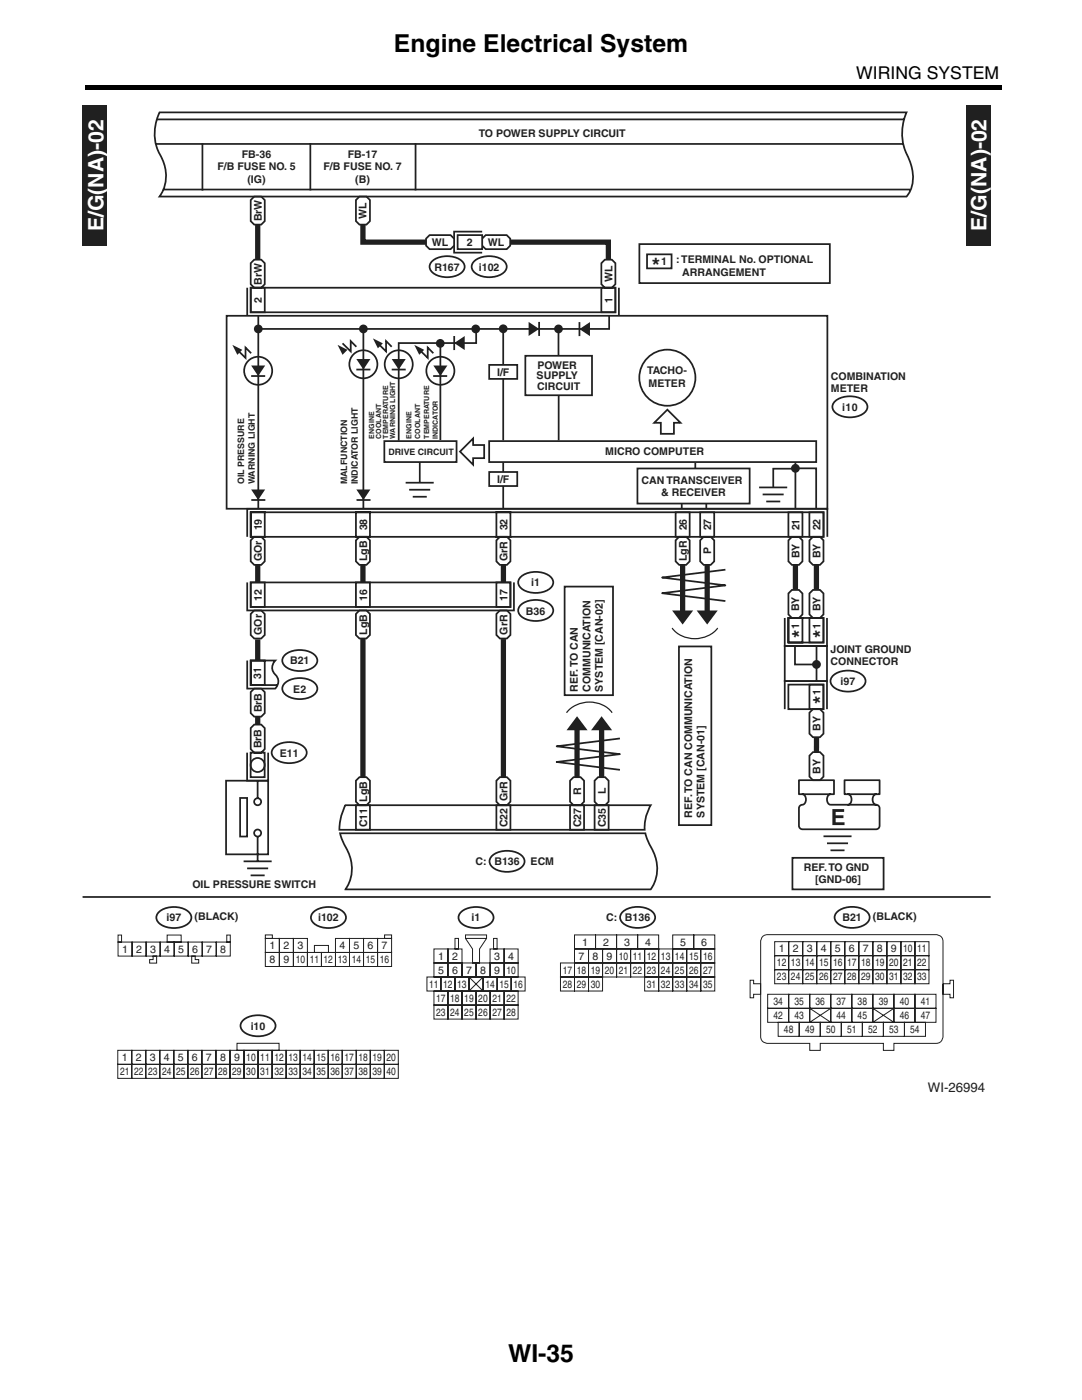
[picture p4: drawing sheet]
<svg xmlns="http://www.w3.org/2000/svg" width="216mm" height="279mm" viewBox="0 0 216 279" stroke-linecap="round" stroke-linejoin="round" font-family="sans-serif">
<path d="M17 17h183v.8h-183z" fill="#000"/>
<g fill="#231f20">
<path d="M16.5 21h4.9v28h-4.9z"/>
<path d="M192.8 21h4.9v28h-4.9z"/>
</g>
<g fill="none" stroke="#231f20" stroke-width=".35">
<path d="M31.1 28.7h149.2M31.8 22.4h149.1a10.3 10.3 0 0 0 .1 8.4 8 8 0 0 1 .5 7.7l-.6 .7h-149.1a7.5 7.5 0 0 0 .1-8.4 9.4 9.4 0 0 1-.1-8.4zM32.5 37.8h149.1M40.4 28.8v9.1M50 39.9l.7-.7h1.4l.7 .7v4.2l-.7 .7h-1.4l-.7-.7zM61.9 28.7v9.1M71.7 39.2h1.4l.7 .7v4.2l-.7 .7h-1.4l-.7-.7v-4.2zM82.9 28.7v9.1M180.5 23.8h-149.1M49.3 57.4v5.6M50 52.5l.7-.7h1.4l.7 .7v4.2l-.7 .7h-1.4l-.7-.7zM50 57.4h72.8v4.9h-72.8z"/>
<path d="M50 57.4h2.8v4.9h-2.8zM120 57.4h2.8v4.9h-2.8zM120.7 51.8h1.4l.7 .7v4.2l-.7 .7h-1.4l-.7-.7v-4.2zM123.5 57.4v5.6M49.3 107.2v-5.6h115.8v5.6M50 116.3h2.8v4.9h-2.8zM50 102.3h2.8v4.9h-2.8zM50 102.3h114.4v4.9h-114.4zM50 107.9l.7-.7h1.4l.7 .7v4.2l-.7 .7h-1.4l-.7-.7zM71 116.3h2.8v4.9h-2.8zM71 107.9l.7-.7h1.4l.7 .7v4.2l-.7 .7h-1.4l-.7-.7zM71 102.3h2.8v4.9h-2.8z"/>
<path d="M99.1 116.3h2.8v4.9h-2.8zM99.1 107.9l.7-.7h1.4l.7 .7v4.2l-.7 .7h-1.4l-.7-.7zM99.1 102.3h2.8v4.9h-2.8zM103.8 115.3a4.8 4.8 0 0 1 6.3 0 1.63 1.63 0 0 1-1 2.6 4.9 4.9 0 0 1-5.3-.7 1.38 1.38 0 0 1 0-1.9zM49.3 131.9v5.6h5.6l.1-.2a1.92 1.92 0 0 0-.1-2.6 1.94 1.94 0 0 1 0-2.8h-4.9v4.9h5.3M50 122.6l.7-.7h1.4l.7 .7v4.2l-.7 .7h-1.4l-.7-.7zM50 138.2l.7-.7h1.4l.7 .7v4.2l-.7 .7h-1.4l-.7-.7zM50 131.9h2.8v4.9h-2.8zM56.7 136.5a4.8 4.8 0 0 1 6.3 0 1.63 1.63 0 0 1-1 2.6 4.9 4.9 0 0 1-5.3-.7 1.38 1.38 0 0 1 0-1.9zM56.7 130.9a4.8 4.8 0 0 1 6.3 0 1.63 1.63 0 0 1-1 2.6 4.9 4.9 0 0 1-5.3-.7 1.38 1.38 0 0 1 0-1.9zM71 122.6l.7-.7h1.4l.7 .7v4.2l-.7 .7h-1.4l-.7-.7zM99.1 122.6l.7-.7h1.4l.7 .7v4.2l-.7 .7h-1.4l-.7-.7z"/>
<path d="M103.8 120.9a4.8 4.8 0 0 1 6.3 0 1.63 1.63 0 0 1-1 2.6 4.9 4.9 0 0 1-5.3-.7 1.38 1.38 0 0 1 0-1.9zM71.7 155.1h1.4l.7 .7v4.2l-.7 .7h-1.4l-.7-.7v-4.2zM99.8 155.1h1.4l.7 .7v4.2l-.7 .7h-1.4l-.7-.7v-4.2zM113.8 155.8l.7-.7h1.4l.7 .7v4.2l-.7 .7h-1.4l-.7-.7zM119.4 155.1h1.4l.7 .7v4.2l-.7 .7h-1.4l-.7-.7v-4.2zM16.5 179.1h181.2M67.9 166.3h60.9l.7 2a8.4 8.4 0 0 1 .9 8.4l-.5 .8h-61a7.6 7.6 0 0 0-.1-8.8zM68.8 160.7h61.1l-.3 .5a8.9 8.9 0 0 0-.9 4.4h-61a10.9 10.9 0 0 1 1.2-4.9M71 160.7h2.8v4.9h-2.8zM98.1 171a4.8 4.8 0 0 1 6.3 0 1.63 1.63 0 0 1-1 2.6 4.9 4.9 0 0 1-5.3-.7 1.38 1.38 0 0 1 0-1.9zM99.1 160.7h2.8v4.9h-2.8zM113.8 160.7h2.8v4.9h-2.8z"/>
<path d="M118.7 160.7h2.8v4.9h-2.8z"/>
</g>
<path d="M51.4 44.8v7M72.4 44.8v3.5h12.6M51.4 112.8v3.5M72.4 112.8v3.5M100.5 112.8v3.5M51.4 127.6v4.2M72.4 127.5v27.6M115.2 144.8v10.3" fill="none" stroke="#231f20" stroke-width="1.1" stroke-linecap="butt"/>
<path d="M115.2 143l2.1 2.8h-4.2z" fill="#231f20"/>
<path d="M120.1 144.8v10.3" fill="none" stroke="#231f20" stroke-width="1.1" stroke-linecap="butt"/>
<path d="M120.1 143l2.1 2.8h-4.2z" fill="#231f20"/>
<path d="M113.1 142.3a5.9 5.9 0 0 1 9.1 0" fill="none" stroke="#231f20" stroke-width=".25"/>
<path d="M96.2 46.2h-5.6v4.2h5.6" fill="none" stroke="#231f20" stroke-width=".35"/>
<path d="M96.9 46.9h4.2l.7 .7v1.4l-.7 .7h-4.2l-.7-.7v-1.4z" fill="#fff"/>
<path d="M96.9 46.9h4.2l.7 .7v1.4l-.7 .7h-4.2l-.7-.7v-1.4z" fill="none" stroke="#231f20" stroke-width=".35"/>
<path d="M91.3 46.9h4.9v2.8h-4.9z" fill="#fff"/>
<path d="M91.3 46.9h4.9v2.8h-4.9z" fill="none" stroke="#231f20" stroke-width=".35"/>
<path d="M85.7 46.9h4.2l.7 .7v1.4l-.7 .7h-4.2l-.7-.7v-1.4z" fill="#fff"/>
<path d="M85.7 46.9h4.2l.7 .7v1.4l-.7 .7h-4.2l-.7-.7v-1.4zM86.1 52.3a4.8 4.8 0 0 1 6.3 0 1.63 1.63 0 0 1-1 2.6 4.9 4.9 0 0 1-5.3-.7 1.38 1.38 0 0 1 0-1.9zM94.5 52.3a4.8 4.8 0 0 1 6.3 0 1.63 1.63 0 0 1-1 2.6 4.9 4.9 0 0 1-5.3-.7 1.38 1.38 0 0 1 0-1.9zM49.3 116.3v5.6h53.3v-5.6M50 116.3h51.9v4.9h-51.9zM134.9 102.3h2.8v4.9h-2.8zM135.6 107.2h1.4l.7 .7v4.2l-.7 .7h-1.4l-.7-.7v-4.2zM139.8 107.9l.7-.7h1.4l.7 .7v4.2l-.7 .7h-1.4l-.7-.7zM139.8 102.3h2.8v4.9h-2.8z" fill="none" stroke="#231f20" stroke-width=".35"/>
<path d="M101.8 48.3h19.6v3.5M141.2 112.8v10M100.5 127.6v27.5M51.4 143.1v1.5" fill="none" stroke="#231f20" stroke-width="1.1" stroke-linecap="butt"/>
<path d="M139.1 121.9h4.2l-2.1 2.8z" fill="#231f20"/>
<path d="M136.3 112.8v10" fill="none" stroke="#231f20" stroke-width="1.1" stroke-linecap="butt"/>
<path d="M134.2 121.9h4.2l-2.1 2.8z" fill="#231f20"/>
<path d="M134.2 125.4a5.9 5.9 0 0 0 9.1 0" fill="none" stroke="#231f20" stroke-width=".25"/>
<g fill="none" stroke="#231f20" stroke-width=".35">
<path d="M112.7 117.1h9.7v21.7h-9.7zM157.4 102.3h2.8v4.9h-2.8zM157.4 107.9l.7-.7h1.4l.7 .7v4.2l-.7 .7h-1.4l-.7-.7zM161.6 102.3h2.8v4.9h-2.8zM161.6 107.9l.7-.7h1.4l.7 .7v4.2l-.7 .7h-1.4l-.7-.7zM135.5 129h6.5v35.7h-6.5zM45.1 155.8h8.4v14.7h-8.4zM47.9 159.3h1.4v7.7h-1.4zM49.3 150.2v5.6h4.2v-5.6M50 150.2h2.8v4.9h-2.8zM50 145.3l.7-.7h1.4l.7 .7v4.2l-.7 .7h-1.4l-.7-.7zM51.4 155.8v3.5"/>
<path d="M54.6 149.3a4.8 4.8 0 0 1 6.3 0 1.63 1.63 0 0 1-1 2.6 4.9 4.9 0 0 1-5.3-.7 1.38 1.38 0 0 1 0-1.9zM48.6 171.9h5.6M49.3 173.3h4.2M50 174.7h2.8M51.4 167v4.9M31.6 182.2a4.8 4.8 0 0 1 6.3 0 1.63 1.63 0 0 1-1 2.6 4.9 4.9 0 0 1-5.3-.7 1.38 1.38 0 0 1 0-1.9zM62.4 182.2a4.8 4.8 0 0 1 6.3 0 1.63 1.63 0 0 1-.9 2.6 4.9 4.9 0 0 1-5.4-.7 1.38 1.38 0 0 1 0-1.9zM91.9 182.2a4.8 4.8 0 0 1 6.3 0 1.63 1.63 0 0 1-1 2.6 4.9 4.9 0 0 1-5.3-.7 1.38 1.38 0 0 1 0-1.9zM124.1 182.2a4.8 4.8 0 0 1 6.3 0 1.63 1.63 0 0 1-.9 2.6 4.9 4.9 0 0 1-5.4-.7 1.38 1.38 0 0 1 0-1.9z"/>
<circle cx="51.4" cy="152.7" r="1.4"/>
<circle cx="51.4" cy="166.3" r=".7"/>
<circle cx="51.4" cy="160" r=".7"/>
</g>
<g fill="none" stroke="#231f20" stroke-width=".2">
<path d="M53 187.3h2.8v2.8h-2.8zM53 190.1h2.8v2.8h-2.8zM53 186.6h1.4v.7h-1.4zM55.8 187.3h2.8v2.8h-2.8zM55.8 190.1h2.8v2.8h-2.8zM58.6 187.3h2.8v2.8h-2.8zM58.6 190.1h2.8v2.8h-2.8zM61.4 190.1h2.8v2.8h-2.8zM62.8 188.7h2.8v1.4h-2.8zM64.2 190.1h2.8v2.8h-2.8zM67 187.3h2.8v2.8h-2.8zM67 190.1h2.8v2.8h-2.8z"/>
<path d="M69.8 187.3h2.8v2.8h-2.8zM69.8 190.1h2.8v2.8h-2.8zM72.6 187.3h2.8v2.8h-2.8zM72.6 190.1h2.8v2.8h-2.8zM75.4 187.3h2.8v2.8h-2.8zM75.4 190.1h2.8v2.8h-2.8zM76.8 186.6h1.4v.7h-1.4zM111.9 192.2h2.8v2.8h-2.8zM111.9 195h2.8v2.8h-2.8zM114.7 189.4h2.8v2.8h-2.8zM114.7 192.2h2.8v2.8h-2.8zM114.7 195h2.8v2.8h-2.8z"/>
<path d="M114.7 186.6h4.2v2.8h-4.2zM117.5 189.4h2.8v2.8h-2.8zM117.5 192.2h2.8v2.8h-2.8zM117.5 195h2.8v2.8h-2.8zM118.9 186.6h4.2v2.8h-4.2zM120.3 189.4h2.8v2.8h-2.8zM120.3 192.2h2.8v2.8h-2.8zM123.1 189.4h2.8v2.8h-2.8zM123.1 192.2h2.8v2.8h-2.8zM123.1 186.6h4.2v2.8h-4.2zM125.9 189.4h2.8v2.8h-2.8zM125.9 192.2h2.8v2.8h-2.8z"/>
<path d="M127.3 186.6h4.2v2.8h-4.2zM128.7 189.4h2.8v2.8h-2.8zM128.7 192.2h2.8v2.8h-2.8zM128.7 195h2.8v2.8h-2.8zM131.5 189.4h2.8v2.8h-2.8zM131.5 192.2h2.8v2.8h-2.8zM131.5 195h2.8v2.8h-2.8zM134.3 189.4h2.8v2.8h-2.8zM134.3 192.2h2.8v2.8h-2.8zM134.3 186.6h4.2v2.8h-4.2zM134.3 195h2.8v2.8h-2.8zM137.1 189.4h2.8v2.8h-2.8z"/>
<path d="M137.1 195h2.8v2.8h-2.8zM137.1 192.2h2.8v2.8h-2.8zM138.5 186.6h4.2v2.8h-4.2zM139.9 189.4h2.8v2.8h-2.8zM139.9 192.2h2.8v2.8h-2.8zM139.9 195h2.8v2.8h-2.8z"/>
</g>
<path d="M162.3 141.6h1.4l.7 .7v4.2l-.7 .7h-1.4l-.7-.7v-4.2z" fill="#fff"/>
<g fill="none" stroke="#231f20" stroke-width=".35">
<path d="M158.1 117.8h1.4l.7 .7v4.2l-.7 .7h-1.4l-.7-.7v-4.2zM161.6 118.5l.7-.7h1.4l.7 .7v4.2l-.7 .7h-1.4l-.7-.7zM156.6 129h8.5v7h-8.5zM156.6 123.4v5.6h8.5v-5.6M157.4 136.7h7v4.9h-7zM157.4 123.4h7v4.9h-7zM157.4 123.4h2.8v4.9h-2.8zM158.7 129v3.6h4.3M161.6 123.4h2.8v4.9h-2.8zM161.6 136.7h2.8v4.9h-2.8zM163 129v7M166.1 135a4.8 4.8 0 0 1 6.3 0 1.63 1.63 0 0 1-.9 2.6 4.9 4.9 0 0 1-5.4-.7 1.38 1.38 0 0 1 0-1.9z"/>
<path d="M156.6 141.6v-5.6h8.5v5.6M162.3 141.6h1.4l.7 .7v4.2l-.7 .7h-1.4l-.7-.7v-4.2zM158.2 171.2h18.2v6.3h-18.2z"/>
</g>
<path d="M158.8 112.7v4.9M163 112.7v5M163 147.2v2.9" fill="none" stroke="#231f20" stroke-width="1.1" stroke-linecap="butt"/>
<g fill="#231f20">
<path d="M166.1 161.5h2.4v.6h-1.7v.7h1.6v.5h-1.6v.8h1.8v.6h-2.5z"/>
<circle cx="163" cy="132.6" r=".88"/>
</g>
<path d="M159.5 155.7h7v2.8h-7zM160.2 158.5a1.12 1.12 0 0 1 .7 1.2 1.12 1.12 0 0 1-1 1l-.4 .4v.2v3.5a.7 .7 0 0 0 .7 .7h14.7a.7 .7 0 0 0 .7-.7v-3.5a.7 .7 0 0 0-.7-.7h-9.1a1.14 1.14 0 0 1-.7-1 1.14 1.14 0 0 1 .7-1.1M161.6 150.8l.7-.7h1.4l.7 .7v4.2l-.7 .7h-1.4l-.7-.7zM168.6 155.7h7v2.8h-7zM169.3 158.5a1.14 1.14 0 0 1 .7 1.1 1.14 1.14 0 0 1-.7 1M174.9 158.5a1.14 1.14 0 0 0-.7 1.1 1.14 1.14 0 0 0 .7 1M164.4 166.9h5.6M165.1 168.3h4.2M165.8 169.7h2.8M48.4 203.8a4.8 4.8 0 0 1 6.3 0 1.63 1.63 0 0 1-1 2.6 4.9 4.9 0 0 1-5.3-.7 1.38 1.38 0 0 1 0-1.9z" fill="none" stroke="#231f20" stroke-width=".35"/>
<g fill="none" stroke="#231f20" stroke-width=".2">
<path d="M85.2 195h2.8v2.8h-2.8zM86.6 189.4h2.8v2.8h-2.8zM86.6 192.2h2.8v2.8h-2.8zM86.6 197.8h2.8v2.8h-2.8zM88 195h2.8v2.8h-2.8zM89.4 189.4h2.8v2.8h-2.8zM89.4 192.2h2.8v2.8h-2.8zM89.4 197.8h2.8v2.8h-2.8zM90.8 187.3h.7v2.1h-.7zM90.8 195h2.8v2.8h-2.8zM92.2 192.2h2.8v2.8h-2.8zM92.2 197.8h2.8v2.8h-2.8z"/>
<path d="M92.9 186.6h4.2v.7l-1.4 2.1v2.8h-1.4v-2.8l-1.4-2.1zM92.9 187.3h4.2M93.6 195h2.8v2.8h-2.8zM93.6 195l2.8 2.8M95 197.8h2.8v2.8h-2.8zM95 192.2h2.8v2.8h-2.8zM96.4 195h2.8v2.8h-2.8zM96.4 195l-2.8 2.8M97.8 189.4h2.8v2.8h-2.8zM97.8 197.8h2.8v2.8h-2.8zM97.8 192.2h2.8v2.8h-2.8zM98.5 187.3h.7v2.1h-.7z"/>
<path d="M99.2 195h2.8v2.8h-2.8zM100.6 189.4h2.8v2.8h-2.8zM100.6 197.8h2.8v2.8h-2.8zM100.6 192.2h2.8v2.8h-2.8zM102 195h2.8v2.8h-2.8zM23.5 209.7h2.8v2.8h-2.8zM23.5 212.5h2.8v2.8h-2.8zM26.3 209.7h2.8v2.8h-2.8zM26.3 212.5h2.8v2.8h-2.8zM29.1 209.7h2.8v2.8h-2.8zM29.1 212.5h2.8v2.8h-2.8zM31.9 209.7h2.8v2.8h-2.8z"/>
<path d="M31.9 212.5h2.8v2.8h-2.8zM34.7 209.7h2.8v2.8h-2.8zM34.7 212.5h2.8v2.8h-2.8zM37.5 209.7h2.8v2.8h-2.8zM37.5 212.5h2.8v2.8h-2.8zM40.3 209.7h2.8v2.8h-2.8zM40.3 212.5h2.8v2.8h-2.8zM43.1 209.7h2.8v2.8h-2.8zM43.1 212.5h2.8v2.8h-2.8zM45.9 209.7h2.8v2.8h-2.8zM45.9 212.5h2.8v2.8h-2.8zM47.3 208.3h8.4v1.4h-8.4z"/>
<path d="M48.7 209.7h2.8v2.8h-2.8zM48.7 212.5h2.8v2.8h-2.8zM51.5 209.7h2.8v2.8h-2.8zM51.5 212.5h2.8v2.8h-2.8zM54.3 209.7h2.8v2.8h-2.8zM54.3 212.5h2.8v2.8h-2.8zM57.1 209.7h2.8v2.8h-2.8zM57.1 212.5h2.8v2.8h-2.8zM59.9 209.7h2.8v2.8h-2.8zM59.9 212.5h2.8v2.8h-2.8zM62.7 209.7h2.8v2.8h-2.8zM62.7 212.5h2.8v2.8h-2.8z"/>
<path d="M65.5 209.7h2.8v2.8h-2.8zM65.5 212.5h2.8v2.8h-2.8zM68.3 209.7h2.8v2.8h-2.8zM68.3 212.5h2.8v2.8h-2.8zM71.1 209.7h2.8v2.8h-2.8zM71.1 212.5h2.8v2.8h-2.8zM73.9 209.7h2.8v2.8h-2.8zM73.9 212.5h2.8v2.8h-2.8zM76.7 209.7h2.8v2.8h-2.8zM76.7 212.5h2.8v2.8h-2.8zM86.6 200.6h2.8v2.8h-2.8zM89.4 200.6h2.8v2.8h-2.8z"/>
<path d="M92.2 200.6h2.8v2.8h-2.8zM95 200.6h2.8v2.8h-2.8zM97.8 200.6h2.8v2.8h-2.8zM100.6 200.6h2.8v2.8h-2.8z"/>
</g>
<path d="M129.2 50.8h4.9v2.8h-4.9z" fill="#fff"/>
<path d="M127.6 48.7h38v7.8h-38zM129.2 50.8h4.9v2.8h-4.9zM166.5 80.3a4.8 4.8 0 0 1 6.3 0 1.63 1.63 0 0 1-1 2.5 4.9 4.9 0 0 1-5.3-.7 1.38 1.38 0 0 1 0-1.8zM166.9 182.2a4.8 4.8 0 0 1 6.3 0 1.63 1.63 0 0 1-.9 2.6 4.9 4.9 0 0 1-5.4-.7 1.38 1.38 0 0 1 0-1.9z" fill="none" stroke="#231f20" stroke-width=".35"/>
<g fill="none" stroke="#231f20" stroke-width=".2">
<path d="M23.6 188.1h2.8v2.8h-2.8zM23.6 186.7h.7v1.4h-.7zM26.4 188.1h2.8v2.8h-2.8zM29.2 188.1h2.8v2.8h-2.8zM30.6 190.9h.7v1.4h-1.4v-.7h.7zM32 188.1h2.8v2.8h-2.8zM33.4 186.7h2.8v1.4h-2.8zM34.8 188.1h2.8v2.8h-2.8zM37.6 188.1h2.8v2.8h-2.8zM38.3 190.9h.7v.7h.7v.7h-1.4zM40.4 188.1h2.8v2.8h-2.8zM43.2 188.1h2.8v2.8h-2.8z"/>
<path d="M45.3 186.7h.7v1.4h-.7zM149.7 195.7h.7v.7h1.4v2.1h-1.4v.7h-.7zM152.2 186.9l.4-.2 .6-.1h33.7a1.46 1.46 0 0 1 1.3 1.9v18.1a1.54 1.54 0 0 1-2 1.7h-7.8v1.4h-2.1v-1.4h-12.6v1.4h-2.1v-1.4h-8.5a1.46 1.46 0 0 1-1.3-2v-18.3zM153.2 198.5h4.2v2.8h-4.2zM154.6 188h2.8v2.8h-2.8zM154.6 190.8h2.8v2.8h-2.8zM154.6 193.6h2.8v2.8h-2.8zM157.4 188h2.8v2.8h-2.8zM157.4 190.8h2.8v2.8h-2.8zM157.4 193.6h2.8v2.8h-2.8zM157.4 198.5h4.2v2.8h-4.2zM160.2 188h2.8v2.8h-2.8z"/>
<path d="M160.2 190.8h2.8v2.8h-2.8zM160.2 193.6h2.8v2.8h-2.8zM161.6 198.5h4.2v2.8h-4.2zM163 188h2.8v2.8h-2.8zM163 190.8h2.8v2.8h-2.8zM163 193.6h2.8v2.8h-2.8zM165.8 190.8h2.8v2.8h-2.8zM165.8 188h2.8v2.8h-2.8zM165.8 198.5h4.2v2.8h-4.2zM165.8 193.6h2.8v2.8h-2.8zM168.6 190.8h2.8v2.8h-2.8zM168.6 188h2.8v2.8h-2.8z"/>
<path d="M168.6 193.6h2.8v2.8h-2.8zM170 198.5h4.2v2.8h-4.2zM171.4 188h2.8v2.8h-2.8zM171.4 190.8h2.8v2.8h-2.8zM171.4 193.6h2.8v2.8h-2.8zM174.2 190.8h2.8v2.8h-2.8zM174.2 188h2.8v2.8h-2.8zM174.2 193.6h2.8v2.8h-2.8zM174.2 198.5h4.2v2.8h-4.2zM177 188h2.8v2.8h-2.8zM177 190.8h2.8v2.8h-2.8zM177 193.6h2.8v2.8h-2.8z"/>
<path d="M178.4 198.5h4.2v2.8h-4.2zM179.8 190.8h2.8v2.8h-2.8zM179.8 188h2.8v2.8h-2.8zM179.8 193.6h2.8v2.8h-2.8zM182.6 188h2.8v2.8h-2.8zM182.6 190.8h2.8v2.8h-2.8zM182.6 198.5h4.2v2.8h-4.2zM182.6 193.6h2.8v2.8h-2.8zM188.2 196.4h1.4v-.7h.7v3.5h-.7v-.7h-1.4zM153.2 201.3h4.2v2.8h-4.2zM155.3 204.1h4.2v2.8h-4.2zM157.4 201.3h4.2v2.8h-4.2z"/>
<path d="M159.5 204.1h4.2v2.8h-4.2zM161.6 201.3h4.2v2.8h-4.2zM161.6 201.3l4.2 2.8M163.7 204.1h4.2v2.8h-4.2zM165.8 201.3h4.2v2.8h-4.2zM165.8 201.3l-4.2 2.8M167.9 204.1h4.2v2.8h-4.2zM170 201.3h4.2v2.8h-4.2zM172.1 204.1h4.2v2.8h-4.2zM174.2 201.3l4.2 2.8M174.2 201.3h4.2v2.8h-4.2zM176.3 204.1h4.2v2.8h-4.2z"/>
<path d="M178.4 201.3h4.2v2.8h-4.2zM178.4 201.3l-4.2 2.8M180.5 204.1h4.2v2.8h-4.2zM182.6 201.3h4.2v2.8h-4.2z"/>
</g>
<circle cx="51.6" cy="65.7" r=".88" fill="#231f20"/>
<path d="M45.2 63h119.9v38.6h-119.9zM104.9 71h13.3v7.9h-13.3zM100.4 92.3v9.3" fill="none" stroke="#231f20" stroke-width=".35"/>
<g fill="#231f20">
<path d="M50.1 97.7h2.8l-1.4 2.1z"/>
<path d="M71.1 97.7h2.8l-1.4 2.1z"/>
<circle cx="72.5" cy="65.7" r=".87"/>
</g>
<path d="M90.7 67.1v2.8" fill="none" stroke="#231f20" stroke-width=".35"/>
<path d="M90.7 68.5l2.1-1.4v2.8z" fill="#231f20"/>
<path d="M107.6 64.3v2.8" fill="none" stroke="#231f20" stroke-width=".35"/>
<g fill="#231f20">
<path d="M105.5 64.3l2.1 1.4-2.1 1.4z"/>
<circle cx="100.4" cy="65.6" r=".88"/>
<circle cx="111.5" cy="65.7" r=".88"/>
</g>
<g fill="none" stroke="#231f20" stroke-width=".35">
<path d="M51.6 63v38.6M72.5 65.9v35.7M97.6 72.8h5.6v2.8h-5.6zM100.4 75.6v12.3M100.4 66.3v6.5M111.5 66.4v4.6M111.5 78.9v9M121.6 63v2.7h-70.1M94.4 87.5v1.3h2.2v2.7h-2.2v1.3l-2.6-2.7zM97.6 88.1h65.3v4.1h-65.3zM130.6 84.4l2.6-2.6 2.6 2.6h-1.3v2.2h-2.6v-2.2zM158.7 93.5h4.2v8.1"/>
<path d="M158.8 92.3v9.3"/>
<circle cx="133.2" cy="75.4" r="5.6"/>
</g>
<circle cx="158.8" cy="93.5" r=".88" fill="#231f20"/>
<g fill="none" stroke="#231f20" stroke-width=".35">
<path d="M50.1 75.1h2.8"/>
<circle cx="51.5" cy="74" r="2.8"/>
</g>
<g fill="#231f20">
<path d="M50.1 73h2.8l-1.4 2.1z"/>
<path d="M46.4 68.8l2 1-1 1z"/>
</g>
<g fill="none" stroke="#231f20" stroke-width=".35">
<path d="M47.4 69.8l1.6 1.6v-2l1.1 1.1M71.1 73.8h2.8"/>
<circle cx="72.5" cy="72.7" r="2.8"/>
</g>
<g fill="#231f20">
<path d="M71.1 71.7h2.8l-1.4 2.1z"/>
<path d="M67.4 68.8l2 1-1 1z"/>
</g>
<path d="M68.4 68.5l1.6 1.7v-2.1l1.1 1.1" fill="none" stroke="#231f20" stroke-width=".35"/>
<circle cx="87.9" cy="68.5" r=".88" fill="#231f20"/>
<g fill="none" stroke="#231f20" stroke-width=".35">
<path d="M78.2 73.8h2.8M95 66v2.5h-15.4v19.5"/>
<circle cx="79.6" cy="72.7" r="2.8"/>
</g>
<g fill="#231f20">
<path d="M78.2 71.7h2.8l-1.4 2.1z"/>
<path d="M74.4 67.6l2 .9-1 1z"/>
</g>
<path d="M75.4 68.5l1.7 1.7v-2.1l1.1 1.1" fill="none" stroke="#231f20" stroke-width=".35"/>
<circle cx="95" cy="65.7" r=".88" fill="#231f20"/>
<g fill="none" stroke="#231f20" stroke-width=".35">
<path d="M86.5 75.1h2.8M87.9 69.2v18.6"/>
<circle cx="87.9" cy="74" r="2.8"/>
</g>
<g fill="#231f20">
<path d="M86.5 73h2.8l-1.4 2.1z"/>
<path d="M82.7 68.8l2 1-1 1z"/>
</g>
<path d="M83.7 69.8l1.7 1.6v-2l1.1 1.1M115.7 64.3v2.8" fill="none" stroke="#231f20" stroke-width=".35"/>
<path d="M115.7 65.7l2.1-1.4v2.8z" fill="#231f20"/>
<path d="M76.7 88.1h14.4v4.1h-14.4z" fill="none" stroke="#231f20" stroke-width=".35"/>
<path d="M97.6 94.2h5.6v2.8h-5.6z" fill="#fff"/>
<path d="M50.2 99.8h2.8M71.2 99.8h2.8M97.6 94.2h5.6v2.8h-5.6zM138.8 92.4v1.1" fill="none" stroke="#231f20" stroke-width=".35"/>
<path d="M127.2 93.5h22.4v7h-22.4z" fill="#fff"/>
<g fill="none" stroke="#231f20" stroke-width=".35">
<path d="M81 96.4h5.6M81.7 97.8h4.2M82.4 99.2h2.8M83.8 92.3v4M127.2 93.5h22.4v7h-22.4zM151.5 97.3h5.6M152.2 98.7h4.2M158.8 93.6h-4.5v3.7M136.1 100.5v1.1M141 100.5v1M144.8 113.7l-12.6 1.6 12.6 1.6-12.6 1.5 12.6 1.6M152.9 100.1h2.8"/>
<path d="M123.7 147.4l-12.6 1.6 12.6 1.5-12.6 1.6 12.6 1.6"/>
</g>
<g font-size="4.9">
<text x="78.6" y="10.3">Engine Electrical System</text>
<text x="101.4" y="271.9">WI-35</text>
</g>
<g font-size="4.2" fill="#fff">
<text x="20.6" y="46.1" transform="rotate(-90 20.6 46.1)">E/G(NA)-02</text>
<text x="196.9" y="46" transform="rotate(-90 196.9 46)">E/G(NA)-02</text>
</g>
<g font-size="4.2" fill="#231f20">
<text x="130.1" y="54.5">*</text>
<text x="161.2" y="127.3" transform="rotate(-90 161.2 127.3)">*</text>
<text x="165.4" y="127.3" transform="rotate(-90 165.4 127.3)">*</text>
<text x="165.4" y="140.6" transform="rotate(-90 165.4 140.6)">*</text>
</g>
<text font-size="3.5" x="170.9" y="15.7">WIRING SYSTEM</text>
<text font-size="2.6" fill="#231f20" x="185.2" y="218">WI-26994</text>
<g font-size="2.1" fill="#231f20">
<text x="95.6" y="27.3">TO POWER SUPPLY CIRCUIT</text>
<text x="43.4" y="34">F/B FUSE NO. 5</text>
<text x="48.3" y="31.5">FB-36</text>
<text x="64.6" y="34">F/B FUSE NO. 7</text>
<text x="69.4" y="31.5">FB-17</text>
<text x="49.4" y="36.5">(IG)</text>
<text x="70.9" y="36.5">(B)</text>
<text x="52.3" y="44.2" transform="rotate(-90 52.3 44.2)">BrW</text>
<text x="73.2" y="43.8" transform="rotate(-90 73.2 43.8)">WL</text>
<text x="86.2" y="49.1">WL</text>
<text x="93.2" y="49.1">2</text>
<text x="97.4" y="49.1">WL</text>
<text x="131.9" y="52.9">1</text>
<text x="135" y="52.5">: TERMINAL No. OPTIONAL</text>
<text x="52.3" y="56.8" transform="rotate(-90 52.3 56.8)">BrW</text>
<text x="86.7" y="54.1">R167</text>
<text x="95.6" y="54.1">i102</text>
<text x="122.3" y="56.3" transform="rotate(-90 122.3 56.3)">WL</text>
<text x="136.2" y="55">ARRANGEMENT</text>
<text x="52.3" y="60.5" transform="rotate(-90 52.3 60.5)">2</text>
<text x="122.3" y="60.5" transform="rotate(-90 122.3 60.5)">1</text>
<text x="99.2" y="75.1">I/F</text>
<text x="107.1" y="75.8">SUPPLY</text>
<text x="107.2" y="77.9">CIRCUIT</text>
<text x="107.3" y="73.6">POWER</text>
<text x="129.2" y="74.7">TACHO-</text>
<text x="129.5" y="77.2">METER</text>
<text x="165.9" y="75.9">COMBINATION</text>
<text x="165.9" y="78.3">METER</text>
<text x="168.1" y="82">i10</text>
<text x="120.8" y="90.8">MICRO COMPUTER</text>
<text x="99.2" y="96.4">I/F</text>
<text x="128.1" y="96.5">CAN TRANSCEIVER</text>
<text x="132" y="99">&amp; RECEIVER</text>
<text x="52.3" y="105.9" transform="rotate(-90 52.3 105.9)">19</text>
<text x="73.3" y="105.9" transform="rotate(-90 73.3 105.9)">38</text>
<text x="101.3" y="105.9" transform="rotate(-90 101.3 105.9)">32</text>
<text x="137.1" y="105.9" transform="rotate(-90 137.1 105.9)">26</text>
<text x="142" y="105.9" transform="rotate(-90 142 105.9)">27</text>
<text x="159.6" y="105.9" transform="rotate(-90 159.6 105.9)">21</text>
<text x="163.8" y="105.9" transform="rotate(-90 163.8 105.9)">22</text>
<text x="52.3" y="112" transform="rotate(-90 52.3 112)">GOr</text>
<text x="73.3" y="112" transform="rotate(-90 73.3 112)">LgB</text>
<text x="101.3" y="112" transform="rotate(-90 101.3 112)">GrR</text>
<text x="137.1" y="112" transform="rotate(-90 137.1 112)">LgR</text>
<text x="142" y="110.7" transform="rotate(-90 142 110.7)">P</text>
<text x="159.6" y="111.4" transform="rotate(-90 159.6 111.4)">BY</text>
<text x="163.8" y="111.4" transform="rotate(-90 163.8 111.4)">BY</text>
<text x="52.3" y="119.9" transform="rotate(-90 52.3 119.9)">12</text>
<text x="73.3" y="119.9" transform="rotate(-90 73.3 119.9)">16</text>
<text x="101.3" y="119.9" transform="rotate(-90 101.3 119.9)">17</text>
<text x="106.1" y="117.1">i1</text>
<text x="105" y="122.7">B36</text>
<text x="159.6" y="122" transform="rotate(-90 159.6 122)">BY</text>
<text x="159.6" y="125.5" transform="rotate(-90 159.6 125.5)">1</text>
<text x="163.7" y="122" transform="rotate(-90 163.7 122)">BY</text>
<text x="163.7" y="125.5" transform="rotate(-90 163.7 125.5)">1</text>
<text x="52.3" y="126.7" transform="rotate(-90 52.3 126.7)">GOr</text>
<text x="73.3" y="126.7" transform="rotate(-90 73.3 126.7)">LgB</text>
<text x="101.3" y="126.7" transform="rotate(-90 101.3 126.7)">GrR</text>
<text x="165.8" y="130.4">JOINT GROUND</text>
<text x="52.1" y="135.5" transform="rotate(-90 52.1 135.5)">31</text>
<text x="57.9" y="132.6">B21</text>
<text x="165.8" y="132.8">CONNECTOR</text>
<text x="167.8" y="136.8">i97</text>
<text x="52.3" y="142.2" transform="rotate(-90 52.3 142.2)">BrB</text>
<text x="58.6" y="138.2">E2</text>
<text x="115.4" y="138.1" transform="rotate(-90 115.4 138.1)">REF. TO CAN</text>
<text x="117.8" y="138.1" transform="rotate(-90 117.8 138.1)">COMMUNICATION</text>
<text x="120.3" y="138.1" transform="rotate(-90 120.3 138.1)">SYSTEM [CAN-02]</text>
<text x="163.7" y="138.8" transform="rotate(-90 163.7 138.8)">1</text>
<text x="52.2" y="149.4" transform="rotate(-90 52.2 149.4)">BrB</text>
<text x="163.7" y="145.8" transform="rotate(-90 163.7 145.8)">BY</text>
<text x="55.8" y="151">E11</text>
<text x="163.8" y="154.5" transform="rotate(-90 163.8 154.5)">BY</text>
<text x="73.3" y="160" transform="rotate(-90 73.3 160)">LgB</text>
<text x="101.3" y="159.9" transform="rotate(-90 101.3 159.9)">GrR</text>
<text x="116" y="158.7" transform="rotate(-90 116 158.7)">R</text>
<text x="120.9" y="158.6" transform="rotate(-90 120.9 158.6)">L</text>
<text x="73.3" y="165.1" transform="rotate(-90 73.3 165.1)">C11</text>
<text x="101.3" y="165.1" transform="rotate(-90 101.3 165.1)">C22</text>
<text x="116" y="165.1" transform="rotate(-90 116 165.1)">C27</text>
<text x="120.9" y="165.1" transform="rotate(-90 120.9 165.1)">C35</text>
<text x="138.2" y="163.2" transform="rotate(-90 138.2 163.2)">REF. TO CAN COMMUNICATION</text>
<text x="140.7" y="163.2" transform="rotate(-90 140.7 163.2)">SYSTEM [CAN-01]</text>
<text x="94.9" y="172.6">C:</text>
<text x="98.7" y="172.8">B136</text>
<text x="105.9" y="172.7">ECM</text>
<text x="160.5" y="173.8">REF. TO GND</text>
<text x="38.4" y="177.2">OIL PRESSURE SWITCH</text>
<text x="162.7" y="176.3">[GND-06]</text>
<text x="33.2" y="183.9">i97</text>
<text x="38.8" y="183.7">(BLACK)</text>
<text x="63.5" y="183.9">i102</text>
<text x="94.1" y="183.9">i1</text>
<text x="121" y="183.9">C:</text>
<text x="124.7" y="183.9">B136</text>
<text x="168.1" y="183.9">B21</text>
<text x="174.2" y="183.7">(BLACK)</text>
<text x="24.4" y="190.2">1</text>
<text x="27.2" y="190.2">2</text>
<text x="30" y="190.2">3</text>
<text x="32.8" y="190.2">4</text>
<text x="35.6" y="190.2">5</text>
<text x="38.4" y="190.2">6</text>
<text x="41.2" y="190.2">7</text>
<text x="44" y="190.2">8</text>
<text x="53.8" y="189.5">1</text>
<text x="56.6" y="189.5">2</text>
<text x="59.4" y="189.5">3</text>
<text x="67.8" y="189.5">4</text>
<text x="70.6" y="189.5">5</text>
<text x="73.4" y="189.5">6</text>
<text x="76.2" y="189.5">7</text>
<text x="87.4" y="191.6">1</text>
<text x="90.2" y="191.6">2</text>
<text x="98.6" y="191.6">3</text>
<text x="101.4" y="191.6">4</text>
<text x="115.5" y="191.6">7</text>
<text x="116.2" y="188.8">1</text>
<text x="118.3" y="191.6">8</text>
<text x="120.4" y="188.8">2</text>
<text x="121.1" y="191.6">9</text>
<text x="123.5" y="191.6">10 11 12 13 14 15</text>
<text x="124.6" y="188.8">3</text>
<text x="128.8" y="188.8">4</text>
<text x="135.8" y="188.8">5</text>
<text x="140" y="188.8">6</text>
<text x="140.3" y="191.6">16</text>
<text x="155.4" y="190.1">1</text>
<text x="158.2" y="190.1">2</text>
<text x="161" y="190.1">3</text>
<text x="163.8" y="190.1">4</text>
<text x="166.6" y="190.1">5</text>
<text x="169.4" y="190.1">6</text>
<text x="172.2" y="190.1">7</text>
<text x="175" y="190.1">8</text>
<text x="177.8" y="190.1">9</text>
<text x="180.3" y="190.1">10 11</text>
<text x="53.8" y="192.3">8</text>
<text x="56.6" y="192.3">9</text>
<text x="59" y="192.3">10 11 12 13 14 15 16</text>
<text x="85.7" y="197.2">11 12 13</text>
<text x="87.4" y="194.4">5</text>
<text x="90.2" y="194.4">6</text>
<text x="93" y="194.4">7</text>
<text x="95.8" y="194.4">8</text>
<text x="96.9" y="197.2">14 15 16</text>
<text x="98.6" y="194.4">9</text>
<text x="101.1" y="194.4">10</text>
<text x="112.3" y="194.4">17 18 19 20</text>
<text x="112.3" y="197.2">28</text>
<text x="115.1" y="197.2">29</text>
<text x="117.9" y="197.2">30</text>
<text x="123.5" y="194.4">21 22 23</text>
<text x="129.1" y="197.2">31</text>
<text x="131.9" y="194.4">24</text>
<text x="131.9" y="197.2">32</text>
<text x="134.7" y="194.4">25</text>
<text x="134.7" y="197.2">33 34 35</text>
<text x="137.5" y="194.4">26</text>
<text x="140.3" y="194.4">27</text>
<text x="155.1" y="192.9">12 13 14 15 16 17 18 19 20 21 22</text>
<text x="155.1" y="195.7">23 24 25 26 27 28 29 30 31 32 33</text>
<text x="87.1" y="202.8">23</text>
<text x="87.1" y="200">17 18 19 20 21</text>
<text x="89.9" y="202.8">24</text>
<text x="92.7" y="202.8">25</text>
<text x="95.5" y="202.8">26</text>
<text x="98.3" y="202.8">27</text>
<text x="101.1" y="202.8">28</text>
<text x="101.1" y="200">22</text>
<text x="154.4" y="200.6">34</text>
<text x="154.4" y="203.4">42</text>
<text x="158.6" y="200.6">35</text>
<text x="158.6" y="203.4">43</text>
<text x="162.8" y="200.6">36</text>
<text x="167" y="200.6">37</text>
<text x="167" y="203.4">44</text>
<text x="171.2" y="200.6">38</text>
<text x="171.2" y="203.4">45</text>
<text x="175.4" y="200.6">39</text>
<text x="179.6" y="200.6">40</text>
<text x="179.6" y="203.4">46</text>
<text x="183.8" y="200.6">41</text>
<text x="183.8" y="203.4">47</text>
<text x="50" y="205.5">i10</text>
<text x="156.5" y="206.2">48</text>
<text x="160.7" y="206.2">49</text>
<text x="164.9" y="206.2">50</text>
<text x="169.1" y="206.2">51</text>
<text x="173.3" y="206.2">52</text>
<text x="177.5" y="206.2">53</text>
<text x="181.7" y="206.2">54</text>
<text x="24" y="214.6">21 22 23 24 25 26 27 28 29 30 31 32 33 34 35 36 37 38 39 40</text>
<text x="24.3" y="211.8">1</text>
<text x="27.1" y="211.8">2</text>
<text x="29.9" y="211.8">3</text>
<text x="32.7" y="211.8">4</text>
<text x="35.5" y="211.8">5</text>
<text x="38.3" y="211.8">6</text>
<text x="41.1" y="211.8">7</text>
<text x="43.9" y="211.8">8</text>
<text x="46.7" y="211.8">9</text>
<text x="49.2" y="211.8">10 11 12 13 14 15 16 17 18 19 20</text>
</g>
<g font-size="1.8" fill="#231f20">
<text x="77.5" y="90.9">DRIVE CIRCUIT</text>
<text x="48.7" y="96.7" transform="rotate(-90 48.7 96.7)">OIL PRESSURE</text>
<text x="50.9" y="96.7" transform="rotate(-90 50.9 96.7)">WARNING LIGHT</text>
<text x="69.3" y="96.7" transform="rotate(-90 69.3 96.7)">MALFUNCTION</text>
<text x="71.4" y="96.7" transform="rotate(-90 71.4 96.7)">INDICATOR LIGHT</text>
</g>
<g font-size="1.4" fill="#231f20">
<text x="74.7" y="87.6" transform="rotate(-90 74.7 87.6)">ENGINE</text>
<text x="76.1" y="87.6" transform="rotate(-90 76.1 87.6)">COOLANT</text>
<text x="77.5" y="87.6" transform="rotate(-90 77.5 87.6)">TEMPERATURE</text>
<text x="78.9" y="87.6" transform="rotate(-90 78.9 87.6)">WARNING LIGHT</text>
<text x="82.1" y="87.6" transform="rotate(-90 82.1 87.6)">ENGINE</text>
<text x="83.9" y="87.6" transform="rotate(-90 83.9 87.6)">COOLANT</text>
<text x="85.7" y="87.6" transform="rotate(-90 85.7 87.6)">TEMPERATURE</text>
<text x="87.4" y="87.6" transform="rotate(-90 87.4 87.6)">INDICATOR</text>
</g>
</svg>
